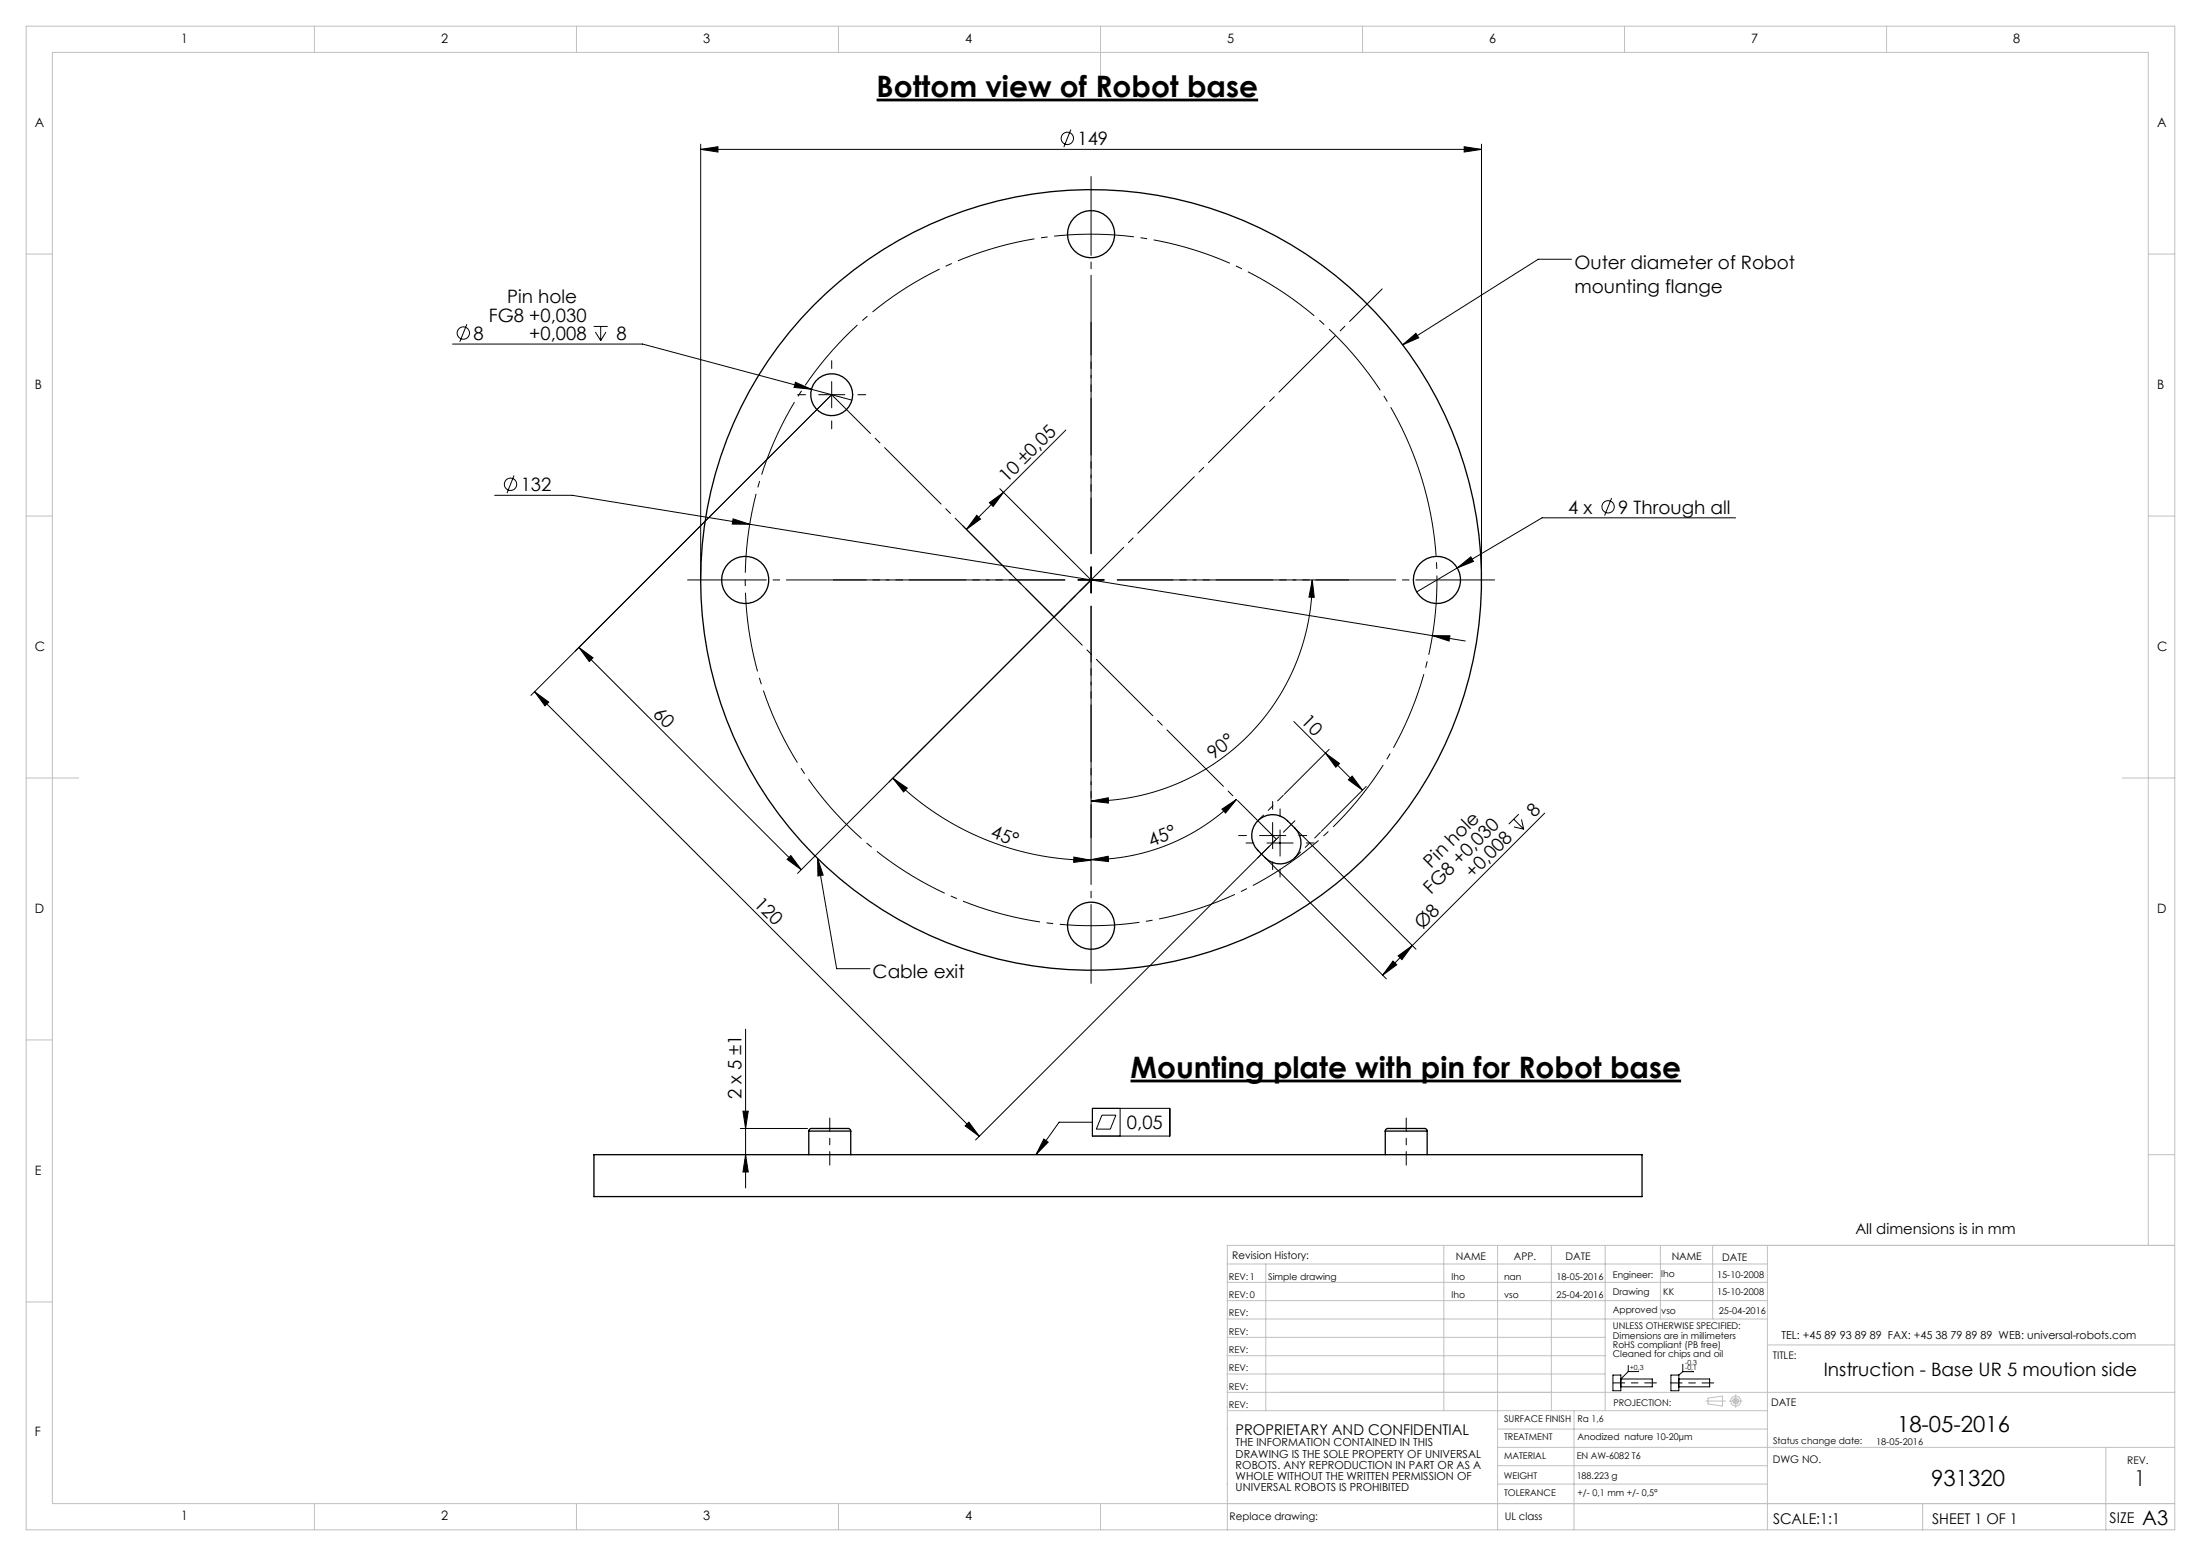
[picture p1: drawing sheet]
<svg xmlns="http://www.w3.org/2000/svg" width="420mm" height="297mm" viewBox="0 0 420 297" stroke-linecap="round" stroke-linejoin="round" font-family="sans-serif">
<g fill="none" stroke="#c0c0c0" stroke-width=".19">
<path d="M5 5h410v287h-410zM60 5v5M110 5v5M160 5v5M210 5v10M260 5v5M310 5v5M360 5v5M5 48.5h5M410 48.5h5M5 98.5h5M410 98.5h5"/>
<path d="M5 148.5h10M405 148.5h10M5 198.5h5M234.1 237.7h180.8M234.2 237.7v54.4M275.5 237.7v31.6M285.8 237.7v54.3M296 237.7v31.6M306.3 237.7v31.6M316.8 237.7v14.1M326.8 237.7v14.1M337.3 237.7v54.3"/>
<path d="M409.9 237.7v-227.7h-399.9v277h405M409.9 220.4h5M5 248.5h5M234.1 241.3h103.2M234.1 244.8h103.2M234.1 248.3h103.2M234.1 251.8h103.2M234.1 255.3h72.2M234.1 258.8h72.2M241.5 241.3v28M337.3 256.7h77.6M234.1 272.8h.1"/>
<path d="M234.1 268.5h.1M234.1 262.3h72.2M234.1 265.8h180.9M234.2 269.3h103.1M285.8 272.8h51.5M285.8 276.3h129.1M285.8 279.8h51.5M300.4 269.3v22.7M325.5 267.4h.4M325.9 266.9l2.8-.4v1.9l-2.8-.4zM330.7 267.4h1M330.9 267.1l.7 .7"/>
<path d="M331.2 266.9v1M331.6 267.1l-.7 .7M401.8 276.3v15.8M60 287v5M110 287v5M160 287v5M210 287v5M234.1 283.3h.1M285.8 283.3h51.5M366.9 287v5.1"/>
<circle cx="331.2" cy="267.4" r=".95"/>
<circle cx="331.2" cy="267.4" r=".56"/>
</g>
<path d="M307.8 264h8.3M318.7 264h8.3" fill="none" stroke="#000" stroke-width=".19" stroke-dasharray="15.2 1.3 1.3 1.3" stroke-dashoffset="13"/>
<g fill="none" stroke="#000" stroke-width=".19">
<path d="M133.7 28.5l3.3-.5v1zM133.7 27.5v82.9M133.7 28.5h149M204.3 24.7l-1.3 3.4M279.4 28l3.3 .5-3.3 .5zM282.7 27.5v82.9M299.9 49.5h-6.4l-25.8 16.3M86.4 65.7h36.2l32.2 8.6M89.1 61.9l-1.4 3.4M113.3 62.3h2.7M113.6 63.4l1 1.6M114.6 62.3v2.7"/>
<path d="M115.6 63.4l-1 1.6M151.8 73l3 1.3-3.3-.4zM154.8 74.3l7.8 2.1M156.2 75.3h5M158.5 75.5l-57.2 57.2M158.7 72.8v5M267.7 65.8l2.5-2.2 .5 .9zM94.4 94.5h14.8l33.9 5.6M98.1 90.8l-1.4 3.3M139.9 99l3.2 1.1-3.4-.1zM186.4 98.4l.7 .7-2.7 2zM188.8 96l2.7-2-2 2.7z"/>
<path d="M190.8 93.3l17.2 17.2M203.4 82.1l-19 19M307.5 95.1l-1.3 3.3M331.2 98.8h-36.9l-24 14.2M143.1 100.1l130.2 21.2M183.7 100.3l17.3 17.3M205.7 110.7h5M208.2 108.2v5M208.2 110.7l-56 56M250.4 110.7l.4 3.3h-1zM250.4 110.7a42.2 42.2 0 0 1-42.2 42.2M278.1 108.4l2.6-2.1 .5 .9z"/>
<path d="M102 132l2.7 2-.7 .7zM102 132l84.9 84.9M110.5 123.6l42.4 42.4M110.5 123.6l2.7 2-.8 .7zM246.9 137.7l13.1 13.1M273.3 121.3l6.3 1M273.3 121.3l3.4 .1-.2 1zM170.4 148.5l2.7 1.9-.7 .8zM170.4 148.5a53.5 53.5 0 0 0 37.8 15.7M208.2 152.9l3.3-.6v1zM233.2 154.4l2.7-1.8-2 2.6zM235.9 152.6a39.2 39.2 0 0 1-27.7 11.5"/>
<path d="M240.4 159.5h5M242.9 157v5M244.3 158.4v5M247.3 158.2l22.9 23M252.9 143.8l2.7 1.9-.7 .7zM253.6 143l-8.5 8.6M257.3 148.9l.7-.8 2 2.7zM260.7 150.1l-8.6 8.6M288.9 156.4l1.9 1.9M288.9 157.8l1.9 .5M289.8 155.4l-1.9 1.9M290.3 156.4l.5 1.9"/>
<path d="M294.8 155.2l-31 30.9M150.2 164l.7-.7 2 2.7zM156 163.9l1.1 3.1-1 .2zM156 163.9l3.7 21h6.3M204.9 163.6l3.3 .6-3.3 .4zM208.2 164.1l3.3-.7v1zM241.6 163.9l22.9 22.9M241.8 160.9h5M243.4 160.4l-57.2 57.2M142.3 196.4v30.3M265.8 183.4l.7 .8-2.7 1.9zM266.8 182.5l2.7-2-2 2.7z"/>
<path d="M141.3 215.4h12.8M141.8 212.1h1l-.5 3.3zM184.2 214.9l.7-.7 2 2.7zM199.2 217.4l.8 .6-2.3 2.4zM208.5 214.2h-6.4l-4.4 6.2M208.5 211.6h14.7v5.2h-14.7zM210.3 212.9h2.6l-1 2.6h-2.7zM213.7 211.6v5.2M142.3 220.4l.5 3.3h-1zM307.8 262.5h1.5v3h-1.5zM310.7 261.8l-1.4 1.4h6v1.5h-6M310.7 261.8h2"/>
<path d="M310.7 260.6v1.2M318.9 262.5h1.5v3h-1.5zM320.4 263.2h5.8v1.5h-5.8M321.1 261.8l2 .1M321.1 261.8l-.7 .7M321.1 260.4v1.4"/>
<circle cx="203.7" cy="26.4" r="1.18"/>
<circle cx="88.4" cy="63.6" r="1.18"/>
<circle cx="97.4" cy="92.4" r="1.18"/>
<circle cx="306.9" cy="96.7" r="1.18"/>
</g>
<path d="M325.9 267.4h2.8M328.7 267.4h.6M331.2 267.4h1.2M331.2 267.4v1.3M331.2 267.4h-1.2M331.2 267.4v-1.2" fill="none" stroke="#c0c0c0" stroke-width=".19" stroke-dasharray="15.2 1.3 1.3 1.3"/>
<path d="M167.3 19.1h72.8M215.7 206.3h105.1" fill="none" stroke="#000" stroke-width=".53"/>
<path d="M271.3 91.4a66 66 0 0 0-110.6-26.6 66 66 0 0 0 30.4 109.6 66 66 0 0 0 81.1-79.7l-.9-3.3" fill="none" stroke="#000" stroke-width=".19" stroke-dasharray="15.2 1.3 1.3 1.3" stroke-dashoffset=".3" stroke-linecap="butt"/>
<path d="M203.2 110.7h-72M208.2 105.7v-72M208.2 115.7v72M213.2 110.7h72" fill="none" stroke="#000" stroke-width=".19" stroke-dasharray="15.2 1.3 1.3 1.3" stroke-dashoffset=".2"/>
<path d="M203.2 110.7h-44.2M208.2 105.7v-44.2M208.2 115.7v44.2M213.2 110.7h44.2" fill="none" stroke="#000" stroke-width=".19" stroke-dasharray="15.2 1.3 1.3 1.3" stroke-dashoffset="4.6"/>
<path d="M153.7 75.3h-1.5M158.7 70.3v-1.5M163.7 75.3h1.5M158.7 80.3v1.5M237.9 159.5h-1.5M242.9 154.5v-1.5M244.3 155.9v-1.5M247.9 159.5h1.5M239.3 160.9h-1.5M242.9 164.5v1.5M244.3 165.9v1.5M249.3 160.9h1.5" fill="none" stroke="#000" stroke-width=".19" stroke-dasharray="15.2 1.3 1.3 1.3"/>
<path d="M158.3 213.4v9M268.3 222.4v-9" fill="none" stroke="#000" stroke-width=".19" stroke-dasharray="15.2 1.3 1.3 1.3" stroke-dashoffset="12.6"/>
<path d="M208.2 110.7l55.6-55.6" fill="none" stroke="#000" stroke-width=".19" stroke-dasharray="15.2 1.3 1.3 1.3" stroke-dashoffset="6.4"/>
<path d="M240 156.7l4.9-4.9M252 158.9l-4.9 4.8" fill="none" stroke="#000" stroke-width=".19" stroke-dasharray="15.2 1.3 1.3 1.3" stroke-dashoffset="13.7"/>
<path d="M208.2 110.7l-7.1 7.1M247.1 156.7l-7.1 7" fill="none" stroke="#000" stroke-width=".19" stroke-dasharray="15.2 1.3 1.3 1.3" stroke-dashoffset="12.1"/>
<path d="M158.7 75.3l84.9 84.9" fill="none" stroke="#000" stroke-width=".19" stroke-dasharray="15.2 1.3 1.3 1.3" stroke-dashoffset="4.8"/>
<g fill="#000">
<path d="M199.2 217.4l.8 .6-2.3 2.4z"/>
<path d="M133.7 28.5l3.3-.5v1zM279.4 28l3.3 .5-3.3 .5zM278.1 108.4l3.1-1.2-.5-.9zM151.8 73l-.3 .9 3.3 .4z"/>
<path d="M188.8 96l2.7-2-2 2.7zM186.4 98.4l.7 .7-2.7 2z"/>
<path d="M102 132l2.7 2-.7 .7zM184.2 214.9l.7-.7 2 2.7z"/>
<path d="M110.5 123.6l2.7 2-.8 .7zM150.2 164l.7-.7 2 2.7z"/>
<path d="M273.3 121.3l3.2 1.1 .2-1zM139.9 99l-.2 1 3.4 .1z"/>
<path d="M170.4 148.5l2.7 1.9-.7 .8zM204.9 163.6l3.3 .6-3.3 .4z"/>
<path d="M208.2 152.9l3.3-.6v1zM250.4 110.7l.4 3.3h-1z"/>
<path d="M257.3 148.9l.7-.8 2 2.7zM252.9 143.8l2.7 1.9-.7 .7z"/>
<path d="M156 163.9l1.1 3.1-1 .2zM267.7 65.8l2.5-2.2 .5 .9z"/>
<path d="M208.2 164.1l3.3-.7v1zM233.2 154.4l2.7-1.8-2 2.6z"/>
<path d="M266.8 182.5l2.7-2-2 2.7zM265.8 183.4l.7 .8-2.7 1.9z"/>
<path d="M141.8 212.1h1l-.5 3.3zM142.3 220.4l.5 3.3h-1z"/>
</g>
<g fill="none" stroke="#000" stroke-width=".25">
<path d="M239.7 157a4 4 0 0 1 6-.3 5.4 5.4 0 0 1 2.6 4.4 4 4 0 0 1-2.6 3.5 4 4 0 0 1-4.3-.9 5.4 5.4 0 0 1-2.5-4.4l.1-.8zM154.3 215.9a.59 .59 0 0 1 .8-.5h6.4a.59 .59 0 0 1 .8 .5M154.3 215.9h8M154.3 215.9v4.5M162.3 215.9v4.5M264.3 215.9a.59 .59 0 0 1 .8-.5h6.4a.59 .59 0 0 1 .8 .5M264.3 215.9h8M264.3 215.9v4.5M272.3 215.9v4.5M113.3 220.4h200v8h-200z"/>
<circle cx="208.2" cy="44.7" r="4.5"/>
<circle cx="158.7" cy="75.3" r="4"/>
<circle cx="142.2" cy="110.7" r="4.5"/>
<circle cx="208.2" cy="110.7" r="74.5"/>
<circle cx="274.2" cy="110.7" r="4.5"/>
<circle cx="208.2" cy="176.7" r="4.5"/>
</g>
<g font-size="5.6">
<text x="167.3" y="18.5">Bottom view of Robot base</text>
<text x="215.7" y="205.7">Mounting plate with pin for Robot base</text>
</g>
<g font-size="4.2">
<text x="362" y="273.3">18-05-2016</text>
<text x="368.5" y="283.7">931320</text>
</g>
<text font-size="4.2" fill="#004080" x="407.2" y="283.7">1</text>
<text font-size="3.9" x="408.8" y="291">A3</text>
<g font-size="3.5">
<text x="205.6" y="27.7">149</text>
<text x="300.4" y="51.4">Outer diameter of Robot</text>
<text x="96.8" y="57.9">Pin hole</text>
<text x="300.4" y="55.9">mounting flange</text>
<text x="90.4" y="64.9">8</text>
<text x="93.3" y="61.4">FG8 +0,030</text>
<text x="101" y="64.9">+0,008</text>
<text x="117.7" y="64.9">8</text>
<text x="99.4" y="93.8">132</text>
<text x="192.1" y="92.2" transform="rotate(-45 192.1 92.2)">10 ±0,05</text>
<text x="299.2" y="98.1">4 x</text>
<text x="308.8" y="98.1">9 Through all</text>
<text x="124.5" y="136.5" transform="rotate(45 124.5 136.5)">60</text>
<text x="248.1" y="137.9" transform="rotate(45 248.1 137.9)">10</text>
<text x="231.6" y="145" transform="rotate(-38 231.6 145)">90°</text>
<text x="188.9" y="159.8" transform="rotate(19 188.9 159.8)">45°</text>
<text x="219.7" y="161.7" transform="rotate(-21 219.7 161.7)">45°</text>
<text x="292.8" y="156" transform="rotate(-45 292.8 156)">8</text>
<text x="273.1" y="165.8" transform="rotate(-45 273.1 165.8)">Pin hole</text>
<text x="281.1" y="167.8" transform="rotate(-45 281.1 167.8)">+0,008</text>
<text x="143.7" y="172.7" transform="rotate(45 143.7 172.7)">120</text>
<text x="273.1" y="170.8" transform="rotate(-45 273.1 170.8)">FG8 +0,030</text>
<text x="271.4" y="177.5" transform="rotate(-45 271.4 177.5)">Ø8</text>
<text x="166.5" y="186.7">Cable exit</text>
<text x="141.5" y="209.8" transform="rotate(-90 141.5 209.8)">2 x 5 ±1</text>
<text x="215.1" y="215.5">0,05</text>
<text x="348" y="262.6">Instruction - Base UR 5 moution side</text>
</g>
<g font-size="2.8">
<text x="354" y="235.6">All dimensions is in mm</text>
<text x="235.8" y="273.8">PROPRIETARY AND CONFIDENTIAL</text>
<text x="338.3" y="290.8">SCALE:1:1</text>
<text x="368.7" y="290.8">SHEET 1 OF 1</text>
<text x="402.6" y="290.7">SIZE</text>
</g>
<g font-size="2.5">
<text x="34.6" y="8.2">1</text>
<text x="84.2" y="8.2">2</text>
<text x="134.2" y="8.2">3</text>
<text x="184.2" y="8.2">4</text>
<text x="234.2" y="8.2">5</text>
<text x="284.2" y="8.2">6</text>
<text x="334.2" y="8.2">7</text>
<text x="384.2" y="8.2">8</text>
<text x="6.7" y="24.2">A</text>
<text x="411.7" y="24.2">A</text>
<text x="6.7" y="74.2">B</text>
<text x="411.7" y="74.2">B</text>
<text x="6.7" y="124.2">C</text>
<text x="411.7" y="124.2">C</text>
<text x="6.7" y="174.2">D</text>
<text x="411.7" y="174.2">D</text>
<text x="6.7" y="224.2">E</text>
<text x="6.7" y="274.2">F</text>
<text x="34.6" y="290.2">1</text>
<text x="84.2" y="290.2">2</text>
<text x="134.2" y="290.2">3</text>
<text x="184.2" y="290.2">4</text>
</g>
<g font-size="2.1">
<text x="339.9" y="255.6">TEL: +45 89 93 89 89 FAX: +45 38 79 89 89 WEB: universal-robots.com</text>
<text x="235.8" y="276.1">THE INFORMATION CONTAINED IN THIS</text>
<text x="235.8" y="278.2">DRAWING IS THE SOLE PROPERTY OF UNIVERSAL</text>
<text x="235.8" y="280.3">ROBOTS. ANY REPRODUCTION IN PART OR AS A</text>
<text x="235.8" y="282.4">WHOLE WITHOUT THE WRITTEN PERMISSION OF</text>
<text x="235.8" y="284.5">UNIVERSAL ROBOTS IS PROHIBITED</text>
</g>
<g font-size="2">
<text x="235.1" y="240.3">Revision History:</text>
<text x="277.8" y="240.5">NAME</text>
<text x="288.9" y="240.5">APP.</text>
<text x="298.7" y="240.5">DATE</text>
<text x="319" y="240.5">NAME</text>
<text x="328.6" y="240.7">DATE</text>
<text x="338.3" y="259.3">TITLE:</text>
<text x="337.9" y="268.3">DATE</text>
<text x="338.3" y="279.2">DWG NO.</text>
<text x="405.9" y="279.4">REV.</text>
<text x="234.6" y="290.1">Replace drawing:</text>
<text x="287.1" y="290.1">UL class</text>
</g>
<g font-size="1.8">
<text x="234.5" y="244.3">REV:1</text>
<text x="242" y="244.3">Simple drawing</text>
<text x="277" y="244.3">lho</text>
<text x="287" y="244.3">nan</text>
<text x="297" y="244.3">18-05-2016</text>
<text x="307.8" y="243.9">Engineer:</text>
<text x="317" y="243.8">lho</text>
<text x="327.6" y="243.9">15-10-2008</text>
<text x="234.5" y="247.8">REV:0</text>
<text x="234.5" y="251.3">REV:</text>
<text x="277" y="247.8">lho</text>
<text x="287" y="247.8">vso</text>
<text x="297" y="247.8">25-04-2016</text>
<text x="307.8" y="247.2">Drawing</text>
<text x="307.8" y="250.6">Approved</text>
<text x="317" y="250.8">vso</text>
<text x="317.4" y="247.2">KK</text>
<text x="327.6" y="247.2">15-10-2008</text>
<text x="328" y="250.8">25-04-2016</text>
<text x="234.5" y="254.8">REV:</text>
<text x="307.8" y="253.8">UNLESS OTHERWISE SPECIFIED:</text>
<text x="307.8" y="255.5">Dimensions are in millimeters</text>
<text x="307.8" y="257.3">RoHS compliant (PB free)</text>
<text x="234.5" y="258.3">REV:</text>
<text x="234.5" y="261.8">REV:</text>
<text x="307.8" y="259">Cleaned for chips and oil</text>
<text x="234.5" y="265.3">REV:</text>
<text x="234.5" y="268.8">REV:</text>
<text x="307.9" y="268.4">PROJECTION:</text>
<text x="287" y="271.5">SURFACE FINISH</text>
<text x="287" y="274.9">TREATMENT</text>
<text x="301" y="271.5">Ra 1,6</text>
<text x="301" y="274.9">Anodized nature 10-20µm</text>
<text x="338.3" y="275.5">Status change date:</text>
<text x="358" y="275.8">18-05-2016</text>
<text x="287" y="278.5">MATERIAL</text>
<text x="300.9" y="278.5">EN AW-6082 T6</text>
<text x="287" y="282.2">WEIGHT</text>
<text x="287" y="285.6">TOLERANCE</text>
<text x="300.9" y="282.2">188.223 g</text>
<text x="301" y="285.6">+/- 0,1 mm +/- 0,5°</text>
</g>
<g font-size="1.3">
<text x="311" y="261.6">+0,3</text>
<text x="321.5" y="261.6">-0,1</text>
<text x="321.5" y="260.5">-0,3</text>
</g>
</svg>
